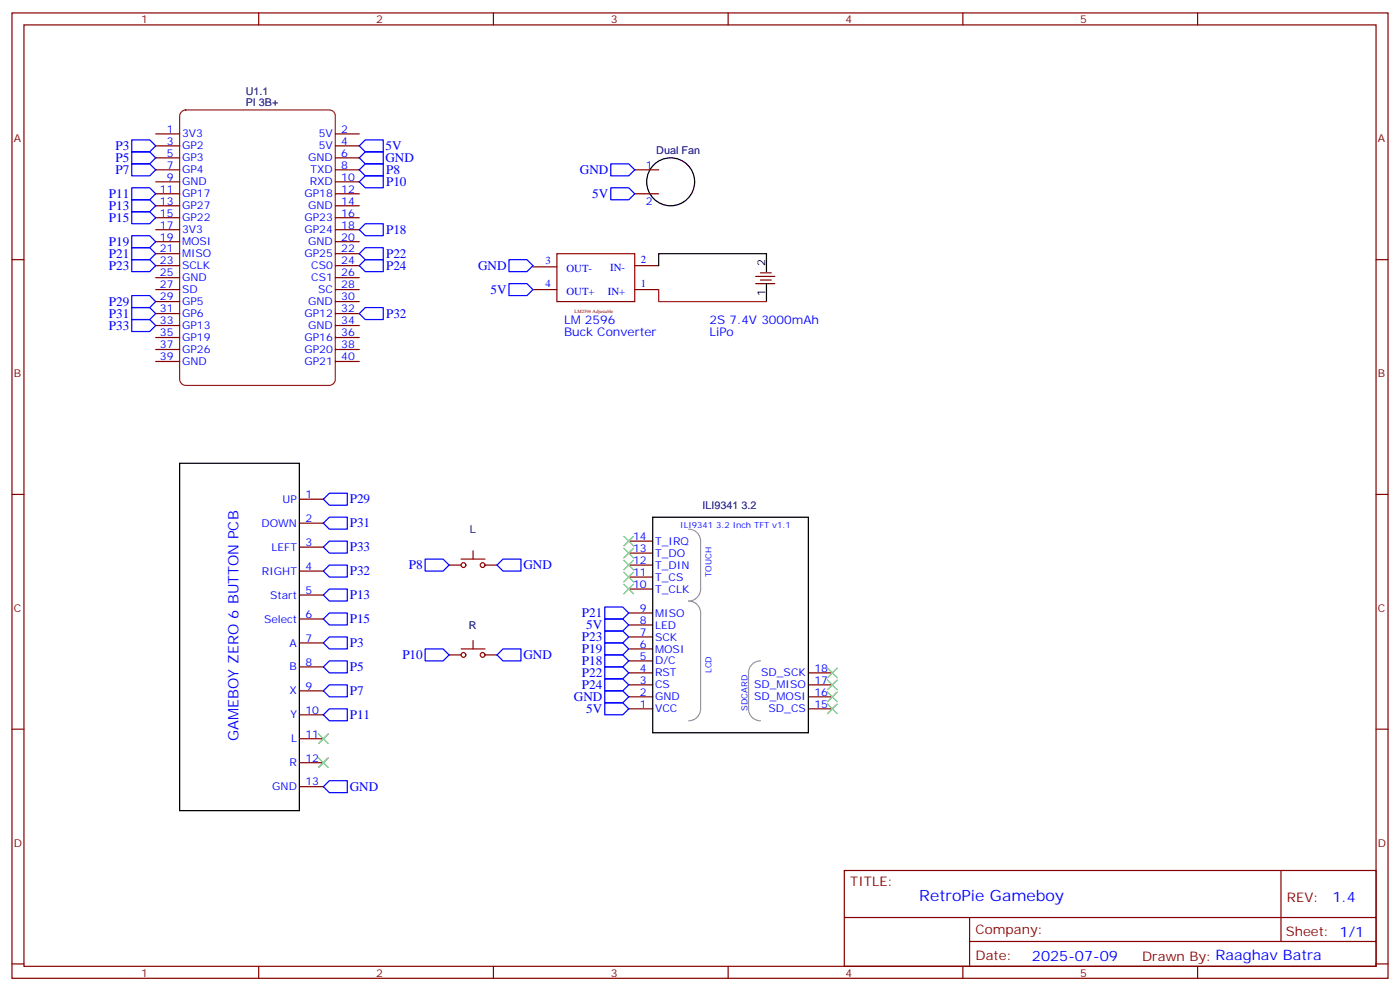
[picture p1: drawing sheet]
<svg xmlns="http://www.w3.org/2000/svg" width="412mm" height="292mm" viewBox="0 0 412 292" stroke-linecap="round" stroke-linejoin="round" font-family="sans-serif">
<g fill="none" stroke="#870000" stroke-width=".35">
<path d="M3.5 3.8h405.4v284.3h-405.4zM7.1 7.3h398.2v277.3h-398.2zM76.2 3.8v3.5M145.3 3.8v3.5M214.5 3.8v3.5M283.6 3.8v3.5M352.8 3.8v3.5M45.9 39.4h7M98.8 39.4h7M45.9 50h7M45.9 57.1h7M45.9 43h7"/>
<path d="M45.9 46.5h7M45.9 53.6h7M98.8 50h7M98.8 57.1h7M98.8 43h7M98.8 46.5h7M98.8 53.6h7M187 50h7M187 57.1h7M3.5 76.5h3.6M45.9 78.2h7M45.9 60.6h7"/>
<path d="M45.9 64.1h7M45.9 67.7h7M45.9 71.2h7M45.9 74.7h7M98.8 78.2h7M98.8 60.6h7M98.8 64.1h7M98.8 67.7h7M98.8 71.2h7M98.8 74.7h7M157 78.6h7M187 78.2h7"/>
<path d="M405.3 76.5h3.6M45.9 85.3h7M45.9 81.8h7M45.9 88.8h7M45.9 92.4h7M45.9 95.9h7M45.9 99.4h7M98.8 85.3h7M98.8 81.8h7M98.8 88.8h7M98.8 92.4h7M98.8 95.9h7"/>
<path d="M98.8 99.4h7M157 85.3h7M187 85.3h7M222.6 83.5h5.6M222.6 81.4h5.6M224 82.5h3.2M224 80.4h3.2M45.9 102.9h7M45.9 106.5h7M98.8 102.9h7M98.8 106.5h7M3.5 145.6h3.6"/>
<path d="M88.2 154.1h7M88.2 147h7M185.2 159.4h7.1M405.3 145.6h3.6M88.2 175.3h7M88.2 168.2h7M88.2 161.1h7M132.3 166.4h3.5M142.9 166.4h3.5M185.2 173.5h7.1M185.2 170h7.1M185.2 166.4h7.1"/>
<path d="M185.2 162.9h7.1M88.2 189.4h7M88.2 196.4h7M88.2 182.3h7M132.3 192.9h3.5M142.9 192.9h3.5M185.2 198.2h7.1M185.2 194.7h7.1M185.2 191.1h7.1M185.2 187.6h7.1M185.2 184.1h7.1M185.2 180.6h7.1"/>
<path d="M238.1 198.2h7.1M3.5 214.8h3.6M88.2 203.5h7M88.2 210.5h7M88.2 217.6h7M185.2 208.8h7.1M185.2 205.2h7.1M185.2 201.7h7.1M238.1 208.8h7.1M238.1 205.2h7.1M238.1 201.7h7.1M405.3 214.8h3.6"/>
<path d="M88.2 231.7h7M88.2 224.6h7M248.7 256.4h156.6v28.2h-156.6zM377.3 256.4v20.9M248.7 270.2h156.5M285.6 277.3h119.6M285.6 270.2v14.2M3.5 283.9h3.6M76.2 284.6v3.5M145.3 284.6v3.5M214.5 284.6v3.5M283.6 284.6v3.5"/>
<path d="M352.8 284.6v3.5M405.3 283.9h3.6"/>
</g>
<g fill="none" stroke="#000" stroke-width=".35">
<path d="M194 78.2v-3.5h31.8v5.3M225.8 83.5v5.3M52.9 136.5h35.3v102.3h-35.3zM192.3 152.3h45.8v63.5h-45.8z"/>
<circle cx="197.6" cy="53.6" r="7.1"/>
</g>
<path d="M202.8 155.9a3.5 3.5 0 0 1 3.6 3.5v14.1a3.5 3.5 0 0 1-3.6 3.5 3.5 3.5 0 0 1 3.6 3.6v28.2a3.5 3.5 0 0 1-3.6 3.5M224 194.7a3.5 3.5 0 0 0-3.5 3.5v10.6a3.5 3.5 0 0 0 3.5 3.5" fill="none" stroke="#999" stroke-width=".35"/>
<g fill="none" stroke="#a10000" stroke-width=".35">
<path d="M164 74.7h23v14.1h-23zM135.8 164.7h7.1M139.3 162.2v2.5M135.8 191.1h7.1M139.3 188.7v2.4"/>
<circle cx="136.5" cy="166.4" r=".71"/>
<circle cx="142.2" cy="166.4" r=".71"/>
<circle cx="136.5" cy="192.9" r=".71"/>
<circle cx="142.2" cy="192.9" r=".71"/>
</g>
<path d="M194 85.3v3.5h31.8" fill="none" stroke="#f00" stroke-width=".35"/>
<g fill="none" stroke="#00f" stroke-width=".35">
<path d="M38.8 58.8h5.3l1.8 1.8-1.8 1.8h-5.3zM38.8 41.2h5.3l1.8 1.8-1.8 1.7h-5.3zM38.8 44.7h5.3l1.8 1.8-1.8 1.8h-5.3zM38.8 48.3h5.3l1.8 1.7-1.8 1.8h-5.3zM38.8 55.3h5.3l1.8 1.8-1.8 1.7h-5.3zM105.8 46.5l1.8-1.8h5.3v3.6h-5.3zM105.8 43l1.8-1.8h5.3v3.5h-5.3zM105.8 50l1.8-1.7h5.3v3.5h-5.3zM105.8 53.6l1.8-1.8h5.3v3.5h-5.3zM179.9 48.3h5.3l1.8 1.7-1.8 1.8h-5.3zM179.9 55.3h5.3l1.8 1.8-1.8 1.7h-5.3zM38.8 73h5.3l1.8 1.7-1.8 1.8h-5.3z"/>
<path d="M38.8 76.5h5.3l1.8 1.7-1.8 1.8h-5.3zM38.8 69.4h5.3l1.8 1.8-1.8 1.8h-5.3zM38.8 62.4h5.3l1.8 1.7-1.8 1.8h-5.3zM105.8 67.7l1.8-1.8h5.3v3.5h-5.3zM105.8 74.7l1.8-1.7h5.3v3.5h-5.3zM105.8 78.2l1.8-1.7h5.3v3.5h-5.3zM149.9 76.5h5.3l1.8 1.7-1.8 1.8h-5.3zM38.8 87.1h5.3l1.8 1.7-1.8 1.8h-5.3zM38.8 90.6h5.3l1.8 1.8-1.8 1.7h-5.3zM38.8 94.1h5.3l1.8 1.8-1.8 1.7h-5.3zM105.8 92.4l1.8-1.8h5.3v3.5h-5.3zM149.9 83.5h5.3l1.8 1.8-1.8 1.8h-5.3z"/>
<path d="M95.2 147l1.8-1.7h5.3v3.5h-5.3zM95.2 154.1l1.8-1.8h5.3v3.6h-5.3zM95.2 161.1l1.8-1.7h5.3v3.5h-5.3zM95.2 168.2l1.8-1.8h5.3v3.6h-5.3zM97 173.5h5.3v3.5h-5.3l-1.8-1.7zM125.2 164.7h5.3l1.8 1.7-1.8 1.8h-5.3zM146.4 166.4l1.8-1.7h5.3v3.5h-5.3zM178.2 178.8h5.2l1.8 1.8-1.8 1.7h-5.2zM95.2 189.4l1.8-1.8h5.3v3.5h-5.3zM95.2 196.4l1.8-1.7h5.3v3.5h-5.3zM97 180.6h5.3v3.5h-5.3l-1.8-1.8zM125.2 191.1h5.3l1.8 1.8-1.8 1.8h-5.3z"/>
<path d="M146.4 192.9l1.8-1.8h5.3v3.6h-5.3zM178.2 182.3h5.2l1.8 1.8-1.8 1.7h-5.2zM178.2 185.8h5.2l1.8 1.8-1.8 1.8h-5.2zM178.2 189.4h5.2l1.8 1.7-1.8 1.8h-5.2zM178.2 192.9h5.2l1.8 1.8-1.8 1.7h-5.2zM178.2 196.4h5.2l1.8 1.8-1.8 1.8h-5.2zM178.2 200h5.2l1.8 1.7-1.8 1.8h-5.2zM95.2 203.5l1.8-1.8h5.3v3.5h-5.3zM95.2 210.5l1.8-1.7h5.3v3.5h-5.3zM178.2 207h5.2l1.8 1.8-1.8 1.7h-5.2zM178.2 203.5h5.2l1.8 1.7-1.8 1.8h-5.2zM95.2 231.7l1.8-1.8h5.3v3.6h-5.3z"/>
</g>
<g fill="none" stroke="#3c3" stroke-width=".35">
<path d="M183.8 158l2.8 2.8M186.6 158l-2.8 2.8M183.8 161.5l2.8 2.8M183.8 165l2.8 2.9M183.8 168.6l2.8 2.8M183.8 172.1l2.8 2.8M186.6 161.5l-2.8 2.8M186.6 165l-2.8 2.9M186.6 168.6l-2.8 2.8M186.6 172.1l-2.8 2.8M243.8 196.8l2.8 2.8M246.6 196.8l-2.8 2.8"/>
<path d="M93.8 216.2l2.9 2.8M96.7 216.2l-2.9 2.8M243.8 200.3l2.8 2.8M243.8 203.8l2.8 2.9M243.8 207.4l2.8 2.8M246.6 200.3l-2.8 2.8M246.6 203.8l-2.8 2.9M246.6 207.4l-2.8 2.8M93.8 223.2l2.9 2.9M96.7 223.2l-2.9 2.9"/>
</g>
<path d="M53.5 32.9l1.2-.5h42.3a1.76 1.76 0 0 1 1.8 1.7v77.7a1.89 1.89 0 0 1-1.8 1.7h-42.3a1.89 1.89 0 0 1-1.8-1.7v-77.7z" fill="none" stroke="#8c2424" stroke-width=".35"/>
<text font-size="4.6" fill="#00f" x="270.8" y="265.4">RetroPie Gameboy</text>
<g font-size="4.2" fill="#00f">
<text x="70.3" y="218.2" transform="rotate(-90 70.3 218.2)">GAMEBOY ZERO 6 BUTTON PCB</text>
<text x="392.5" y="265.7">1.4</text>
<text x="304" y="283">2025-07-09</text>
</g>
<g font-size="3.9" fill="#00f">
<text x="34" y="44.2">P3</text>
<text x="34" y="47.7">P5</text>
<text x="113.5" y="47.7">GND</text>
<text x="113.5" y="44.3">5V</text>
<text x="34" y="51.2">P7</text>
<text x="113.7" y="51.3">P8</text>
<text x="170.8" y="51.3">GND</text>
<text x="32.1" y="58.3">P11</text>
<text x="113.7" y="54.9">P10</text>
<text x="174.5" y="58.3">5V</text>
<text x="32.1" y="61.8">P13</text>
<text x="32.1" y="65.3">P15</text>
<text x="113.7" y="69">P18</text>
<text x="32.1" y="75.9">P21</text>
<text x="32.1" y="72.4">P19</text>
<text x="113.7" y="76">P22</text>
<text x="32.1" y="79.5">P23</text>
<text x="113.7" y="79.6">P24</text>
<text x="140.8" y="79.5">GND</text>
<text x="144.5" y="86.6">5V</text>
<text x="32.1" y="90">P29</text>
<text x="32.1" y="93.6">P31</text>
<text x="113.7" y="93.7">P32</text>
<text x="32.1" y="97.1">P33</text>
<text x="103" y="148.2">P29</text>
<text x="103" y="155.3">P31</text>
<text x="103" y="162.3">P33</text>
<text x="120.5" y="167.7">P8</text>
<text x="154.2" y="167.6">GND</text>
<text x="103" y="169.4">P32</text>
<text x="103" y="176.5">P13</text>
<text x="103" y="183.5">P15</text>
<text x="171.4" y="181.8">P21</text>
<text x="172.7" y="185.3">5V</text>
<text x="103" y="190.6">P3</text>
<text x="171.4" y="188.8">P23</text>
<text x="103" y="197.6">P5</text>
<text x="118.5" y="194.1">P10</text>
<text x="154.2" y="194.1">GND</text>
<text x="171.4" y="192.3">P19</text>
<text x="171.4" y="195.9">P18</text>
<text x="171.4" y="199.4">P22</text>
<text x="171.4" y="202.9">P24</text>
<text x="103" y="204.7">P7</text>
<text x="169.1" y="206.5">GND</text>
<text x="103" y="211.7">P11</text>
<text x="172.7" y="210">5V</text>
<text x="103" y="232.9">GND</text>
</g>
<g font-size="3.9" fill="#800">
<text x="250.5" y="261">TITLE:</text>
<text x="379.1" y="265.7">REV:</text>
<text x="287.4" y="275.2">Company:</text>
<text x="378.7" y="275.8">Sheet: 1/1</text>
<text x="287.4" y="282.9">Date:</text>
<text x="336.4" y="282.9">Drawn By: Raaghav Batra</text>
</g>
<g font-size="3.5" fill="#00f">
<text x="166.1" y="95.5">LM 2596</text>
<text x="209" y="95.5">2S 7.4V 3000mAh</text>
<text x="166.1" y="99">Buck Converter</text>
<text x="209" y="99">LiPo</text>
</g>
<g font-size="3.2" fill="#800">
<text x="41.6" y="6.8">1</text>
<text x="110.8" y="6.8">2</text>
<text x="179.9" y="6.8">3</text>
<text x="249.1" y="6.8">4</text>
<text x="318.2" y="6.8">5</text>
<text x="4.1" y="41.9">A</text>
<text x="405.9" y="41.9">A</text>
<text x="4.1" y="111.1">B</text>
<text x="405.9" y="111.1">B</text>
<text x="4.1" y="180.2">C</text>
<text x="405.9" y="180.2">C</text>
<text x="4.1" y="249.3">D</text>
<text x="405.9" y="249.3">D</text>
<text x="41.6" y="287.6">1</text>
<text x="110.8" y="287.6">2</text>
<text x="179.9" y="287.6">3</text>
<text x="249.1" y="287.6">4</text>
<text x="318.2" y="287.6">5</text>
</g>
<g font-size="3.2" fill="#000080">
<text x="72.4" y="28.1">U1.1</text>
<text x="72.4" y="31.3">PI 3B+</text>
<text x="193.3" y="45.4">Dual Fan</text>
<text x="207" y="149.9">ILI9341 3.2</text>
<text x="138.4" y="157">L</text>
<text x="138.1" y="185.2">R</text>
</g>
<g font-size="3.2" fill="#00f">
<text x="49.1" y="39.1">1</text>
<text x="53.6" y="40.5">3V3</text>
<text x="93.9" y="40.5">5V</text>
<text x="100.5" y="39.1">2</text>
<text x="49.1" y="42.6">3</text>
<text x="49.1" y="46.1">5</text>
<text x="53.6" y="44">GP2</text>
<text x="53.6" y="47.6">GP3</text>
<text x="90.8" y="47.6">GND</text>
<text x="93.9" y="44">5V</text>
<text x="100.5" y="42.6">4</text>
<text x="100.5" y="46.1">6</text>
<text x="49.1" y="49.7">7</text>
<text x="49.1" y="53.2">9</text>
<text x="53.6" y="51.1">GP4</text>
<text x="91.5" y="51.1">TXD</text>
<text x="100.5" y="49.7">8</text>
<text x="100.5" y="53.2">10</text>
<text x="190.2" y="49.7">1</text>
<text x="47.1" y="56.7">11</text>
<text x="53.6" y="54.6">GND</text>
<text x="53.6" y="58.1">GP17</text>
<text x="89.7" y="58.1">GP18</text>
<text x="91.2" y="54.6">RXD</text>
<text x="100.5" y="56.7">12</text>
<text x="47.1" y="60.3">13</text>
<text x="47.1" y="63.8">15</text>
<text x="53.6" y="61.7">GP27</text>
<text x="53.6" y="65.2">GP22</text>
<text x="89.7" y="65.2">GP23</text>
<text x="90.8" y="61.7">GND</text>
<text x="100.5" y="60.3">14</text>
<text x="100.5" y="63.8">16</text>
<text x="190.2" y="60.3">2</text>
<text x="47.1" y="67.3">17</text>
<text x="47.1" y="70.8">19</text>
<text x="53.6" y="68.7">3V3</text>
<text x="89.7" y="68.7">GP24</text>
<text x="100.5" y="67.3">18</text>
<text x="100.5" y="70.8">20</text>
<text x="47.1" y="74.4">21</text>
<text x="47.1" y="77.9">23</text>
<text x="53.6" y="72.2">MOSI</text>
<text x="53.6" y="75.8">MISO</text>
<text x="89.7" y="75.8">GP25</text>
<text x="90.8" y="72.2">GND</text>
<text x="100.5" y="74.4">22</text>
<text x="100.5" y="77.9">24</text>
<text x="160.7" y="77.9">3</text>
<text x="188.7" y="77.5">2</text>
<text x="47.1" y="81.4">25</text>
<text x="53.6" y="79.3">SCLK</text>
<text x="53.6" y="82.8">GND</text>
<text x="91.7" y="79.3">CS0</text>
<text x="91.7" y="82.8">CS1</text>
<text x="100.5" y="81.4">26</text>
<text x="166.9" y="80.2">OUT-</text>
<text x="179.8" y="79.8">IN-</text>
<text x="47.1" y="84.9">27</text>
<text x="47.1" y="88.5">29</text>
<text x="53.6" y="86.4">SD</text>
<text x="53.6" y="89.9">GP5</text>
<text x="90.8" y="89.9">GND</text>
<text x="93.7" y="86.4">SC</text>
<text x="100.5" y="84.9">28</text>
<text x="100.5" y="88.5">30</text>
<text x="160.7" y="84.6">4</text>
<text x="166.9" y="86.9">OUT+</text>
<text x="179" y="86.9">IN+</text>
<text x="188.7" y="84.6">1</text>
<text x="47.1" y="92">31</text>
<text x="47.1" y="95.5">33</text>
<text x="53.6" y="93.4">GP6</text>
<text x="89.7" y="93.4">GP12</text>
<text x="100.5" y="92">32</text>
<text x="100.5" y="95.5">34</text>
<text x="47.1" y="99.1">35</text>
<text x="53.6" y="96.9">GP13</text>
<text x="53.6" y="100.5">GP19</text>
<text x="89.7" y="100.5">GP16</text>
<text x="90.8" y="96.9">GND</text>
<text x="100.5" y="99.1">36</text>
<text x="47.1" y="102.6">37</text>
<text x="47.1" y="106.1">39</text>
<text x="53.6" y="104">GP26</text>
<text x="53.6" y="107.5">GND</text>
<text x="89.7" y="104">GP20</text>
<text x="89.7" y="107.5">GP21</text>
<text x="100.5" y="102.6">38</text>
<text x="100.5" y="106.1">40</text>
<text x="83.3" y="148.1">UP</text>
<text x="90" y="146.7">1</text>
<text x="77" y="155.2">DOWN</text>
<text x="90" y="153.7">2</text>
<text x="90" y="160.8">3</text>
<text x="186.5" y="159">14</text>
<text x="193" y="160.4">T_IRQ</text>
<text x="79.9" y="162.2">LEFT</text>
<text x="90" y="167.9">4</text>
<text x="186.5" y="166.1">12</text>
<text x="186.5" y="162.6">13</text>
<text x="193" y="167.5">T_DIN</text>
<text x="193" y="164">T_DO</text>
<text x="77.1" y="169.3">RIGHT</text>
<text x="186.5" y="173.1">10</text>
<text x="186.5" y="169.6">11</text>
<text x="193" y="171">T_CS</text>
<text x="79.6" y="176.3">Start</text>
<text x="90" y="174.9">5</text>
<text x="193" y="174.6">T_CLK</text>
<text x="77.8" y="183.4">Select</text>
<text x="90" y="182">6</text>
<text x="188.5" y="183.7">8</text>
<text x="188.5" y="180.2">9</text>
<text x="193" y="185.1">LED</text>
<text x="193" y="181.6">MISO</text>
<text x="85.3" y="190.4">A</text>
<text x="90" y="189">7</text>
<text x="188.5" y="190.8">6</text>
<text x="188.5" y="187.3">7</text>
<text x="193" y="188.7">SCK</text>
<text x="85.3" y="197.5">B</text>
<text x="90" y="196.1">8</text>
<text x="188.5" y="197.8">4</text>
<text x="188.5" y="194.3">5</text>
<text x="193" y="195.7">D/C</text>
<text x="193" y="192.2">MOSI</text>
<text x="239.9" y="197.8">18</text>
<text x="90" y="203.1">9</text>
<text x="188.5" y="201.4">3</text>
<text x="193" y="202.8">CS</text>
<text x="193" y="199.2">RST</text>
<text x="222.1" y="202.8">SD_MISO</text>
<text x="224.2" y="199.2">SD_SCK</text>
<text x="239.9" y="201.4">17</text>
<text x="85.3" y="204.5">X</text>
<text x="188.5" y="208.4">1</text>
<text x="188.5" y="204.9">2</text>
<text x="193" y="209.8">VCC</text>
<text x="193" y="206.3">GND</text>
<text x="222.1" y="206.3">SD_MOSI</text>
<text x="226.4" y="209.8">SD_CS</text>
<text x="239.9" y="208.4">15</text>
<text x="239.9" y="204.9">16</text>
<text x="85.5" y="211.6">Y</text>
<text x="90" y="210.2">10</text>
<text x="85.7" y="218.7">L</text>
<text x="90" y="217.2">11</text>
<text x="85.3" y="225.7">R</text>
<text x="90" y="224.3">12</text>
<text x="80.2" y="232.8">GND</text>
<text x="90" y="231.4">13</text>
</g>
<g font-size="3.2">
<text x="225.4" y="78.2" transform="rotate(-90 225.4 78.2)">2</text>
<text x="225.4" y="87.3" transform="rotate(-90 225.4 87.3)">1</text>
</g>
<g font-size="2.5" fill="#00f">
<text x="200.4" y="155.6">ILI9341 3.2 Inch TFT v1.1</text>
<text x="209.6" y="170" transform="rotate(-90 209.6 170)">TOUCH</text>
<text x="209.6" y="198.3" transform="rotate(-90 209.6 198.3)">LCD</text>
<text x="220.2" y="209.4" transform="rotate(-90 220.2 209.4)">SDCARD</text>
</g>
<text font-size="1.4" fill="#840000" x="169.3" y="92.1">LM2596 Adjustable</text>
</svg>
